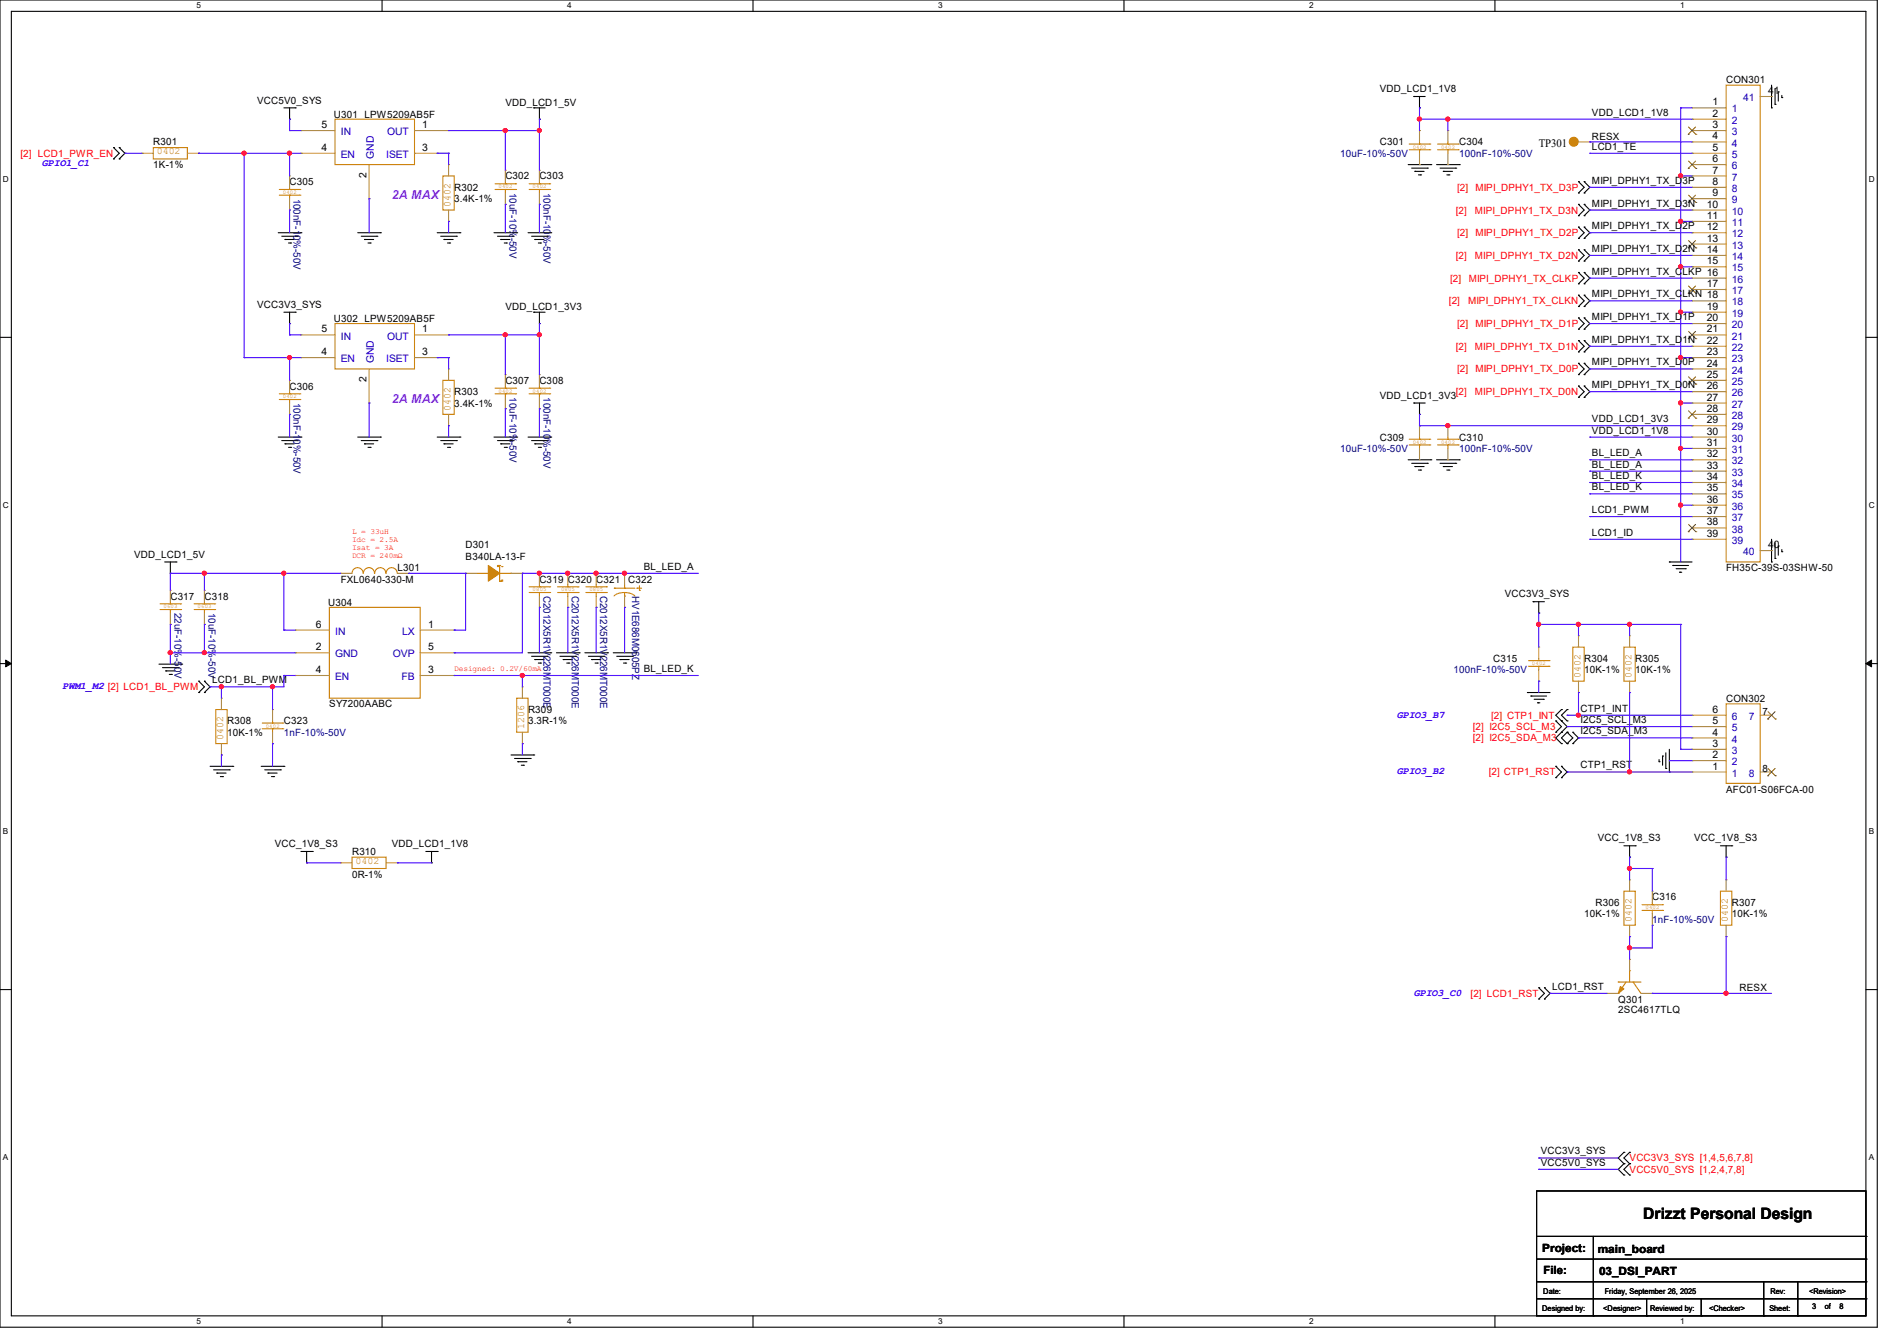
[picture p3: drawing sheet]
<svg xmlns="http://www.w3.org/2000/svg" width="297mm" height="210mm" viewBox="0 0 297 210" stroke-linecap="round" stroke-linejoin="round" font-family="sans-serif">
<path d="M0 0h293.9v207.9h-293.9zM1.8 1.8h290.3v204.3h-290.3z" fill="none" stroke="#000" stroke-width=".17"/>
<g fill="#fff">
<path d="M30.8 .2h.7v1.4h-.7z"/>
<path d="M30.8 206.2h.7v1.4h-.7z"/>
</g>
<path d="M59.8 0v1.8M59.8 206.1v1.8" fill="none" stroke="#000" stroke-width=".17"/>
<g fill="#fff">
<path d="M88.8 .2h.7v1.4h-.7z"/>
<path d="M88.8 206.2h.7v1.4h-.7z"/>
</g>
<path d="M117.9 0v1.8M117.9 206.1v1.8" fill="none" stroke="#000" stroke-width=".17"/>
<g fill="#fff">
<path d="M146.9 .2h.7v1.4h-.7z"/>
<path d="M146.9 206.2h.7v1.4h-.7z"/>
</g>
<path d="M176 0v1.8M176 206.1v1.8" fill="none" stroke="#000" stroke-width=".17"/>
<g fill="#fff">
<path d="M205 .2h.7v1.4h-.7z"/>
<path d="M205 206.2h.7v1.4h-.7z"/>
</g>
<path d="M234.1 0v1.8M234.1 206.1v1.8" fill="none" stroke="#000" stroke-width=".17"/>
<g fill="#fff">
<path d="M263.1 .2h.6v1.4h-.6z"/>
<path d="M263.1 206.2h.6v1.4h-.6z"/>
<path d="M.5 27.3h.9v1.4h-.9z"/>
<path d="M292.6 27.3h.9v1.4h-.9z"/>
<path d="M.5 78.4h.9v1.4h-.9z"/>
<path d="M292.6 78.4h.9v1.4h-.9z"/>
</g>
<path d="M0 52.8h1.8M292.1 52.8h1.8" fill="none" stroke="#000" stroke-width=".17"/>
<g fill="#fff">
<path d="M.5 129.5h.8v1.4h-.8z"/>
<path d="M292.6 129.5h.8v1.4h-.8z"/>
</g>
<path d="M0 103.9h1.8M292.1 103.9h1.8" fill="none" stroke="#000" stroke-width=".17"/>
<path d="M.9 103.4l.9 .5-.9 .5zM292.1 103.9l.9-.5v1z" fill="#000" stroke="#000" stroke-width=".16"/>
<g fill="#fff">
<path d="M.5 180.5h.8v1.4h-.8z"/>
<path d="M292.6 180.5h.8v1.4h-.8z"/>
</g>
<g fill="none" stroke="#000" stroke-width=".17">
<path d="M44.4 16.9h1.8M45.3 18.7h.1M45.3 16.9v1.8M46.2 16.9h.1M83.6 16.9h.1M83.6 16.9h1.7M84.5 18.7h.1M84.5 16.9v1.8M221.4 15.1h.1M221.4 15.1h1.7M222.2 16.9h.1M222.2 15.1v1.8"/>
<path d="M277.4 16.9h.1M277.4 13.3v3.6M277.9 16.3h.1M277.9 13.9v2.4M278.4 14.4h.1M278.4 14.4v1.4M279 15.3h.1M279 14.9v.4M17.8 23.1h.1M17.8 24.9h.1M17.8 23.1l.9 .9-.9 .9M18.7 24.9h.1"/>
<path d="M18.7 23.1h.1M18.7 23.1l.9 .9-.9 .9M43.6 36.4h3.5M44.1 37h2.5M44.6 37.5h.1M44.6 37.5h1.5M45.2 38.1h.3M45.5 38.1h.1M46.6 37h.1M47.1 36.4h.1M56 36.4h3.6M56.6 37h2.4"/>
<path d="M57.1 37.5h.1M57.1 37.5h1.4M57.6 38.1h.4M58 38.1h.1M59 37h.1M59.6 36.4h.1M68.5 36.4h3.5M69 37h2.5M69.5 37.5h.1M69.5 37.5h1.5M70.1 38.1h.3M70.4 38.1h.1"/>
<path d="M71.5 37h.1M72 36.4h.1M77.3 36.4h3.6M77.9 37h2.4M78.4 37.5h.1M78.4 37.5h1.4M79 38.1h.3M79.3 38.1h.1M80.3 37h.1M80.9 36.4h.1M82.7 36.4h3.5M83.2 37h2.5"/>
<path d="M83.7 37.5h.1M83.7 37.5h1.5M84.3 38.1h.3M84.6 38.1h.1M85.7 37h.1M86.2 36.4h.1M220.5 25.8h3.5M221 26.3h2.5M221.5 26.8h.1M221.5 26.8h1.5M222.1 27.4h.3M222.4 27.4h.1"/>
<path d="M223.5 26.3h.1M224 25.8h.1M224.9 25.8h3.6M225.5 26.3h2.4M226 26.8h.1M226 26.8h1.4M226.5 27.4h.4M226.9 27.4h.1M227.9 26.3h.1M228.5 25.8h.1M247.1 35.6h.1M247.1 37.3h.1"/>
<path d="M247.1 39.1h.1M247.1 28.4h.1M247.1 30.2h.1M247.1 32h.1M247.1 33.8h.1M247.1 35.6l.9 .8-.9 .9M247.1 39.1l.9 .9-.9 .9M247.1 28.4l.9 .9-.9 .9M247.1 32l.9 .9-.9 .9M248 37.3h.1M248 35.6h.1M248 39.1h.1"/>
<path d="M248 30.2h.1M248 28.4h.1M248 33.8h.1M248 32h.1M248 35.6l.9 .8-.9 .9M248 39.1l.9 .9-.9 .9M248 28.4l.9 .9-.9 .9M248 32l.9 .9-.9 .9M44.4 48.9h1.8M45.3 50.7h.1M45.3 48.9v1.8M46.2 48.9h.1"/>
<path d="M83.6 48.9h.1M83.6 48.9h1.7M84.5 50.7h.1M84.5 48.9v1.8M247.1 40.9h.1M247.1 49.8h.1M247.1 51.6h.1M247.1 53.3h.1M247.1 55.1h.1M247.1 42.7h.1M247.1 44.4h.1M247.1 46.2h.1"/>
<path d="M247.1 48h.1M247.1 56.9h.1M247.1 58.7h.1M247.1 49.8l.9 .9-.9 .9M247.1 53.3l.9 .9-.9 .9M247.1 42.7l.9 .9-.9 .8M247.1 46.2l.9 .9-.9 .9M247.1 56.9l.9 .9-.9 .9M248 40.9h.1M248 51.6h.1M248 49.8h.1M248 55.1h.1"/>
<path d="M248 53.3h.1M248 44.4h.1M248 42.7h.1M248 48h.1M248 46.2h.1M248 58.7h.1M248 56.9h.1M248 49.8l.9 .9-.9 .9M248 53.3l.9 .9-.9 .9M248 42.7l.9 .9-.9 .8M248 46.2l.9 .9-.9 .9M248 56.9l.9 .9-.9 .9"/>
<path d="M43.6 68.5h3.5M44.1 69h2.5M44.6 69.5h.1M44.6 69.5h1.5M45.2 70.1h.3M45.5 70.1h.1M46.6 69h.1M47.1 68.5h.1M56 68.5h3.6M56.6 69h2.4M57.1 69.5h.1M57.1 69.5h1.4"/>
<path d="M57.6 70.1h.4M58 70.1h.1M59 69h.1M59.6 68.5h.1M68.5 68.5h3.5M69 69h2.5M69.5 69.5h.1M69.5 69.5h1.5M70.1 70.1h.3M70.4 70.1h.1M71.5 69h.1M72 68.5h.1"/>
<path d="M77.3 68.5h3.6M77.9 69h2.4M78.4 69.5h.1M78.4 69.5h1.4M79 70.1h.3M79.3 70.1h.1M80.3 69h.1M80.9 68.5h.1M82.7 68.5h3.5M83.2 69h2.5M83.7 69.5h.1M83.7 69.5h1.5"/>
<path d="M84.3 70.1h.3M84.6 70.1h.1M85.7 69h.1M86.2 68.5h.1M220.5 72h3.5M221 72.6h2.5M221.4 63.1h.1M221.4 63.1h1.7M221.5 73.1h.1M221.5 73.1h1.5M222.1 73.6h.3M222.2 64.9h.1"/>
<path d="M222.2 63.1v1.8M222.4 73.6h.1M223.5 72.6h.1M224 72h.1M224.9 72h3.6M225.5 72.6h2.4M226 73.1h.1M226 73.1h1.4M226.5 73.6h.4M226.9 73.6h.1M227.9 72.6h.1M228.5 72h.1"/>
<path d="M247.1 60.5h.1M247.1 62.2h.1M247.1 60.5l.9 .8-.9 .9M248 62.2h.1M248 60.5h.1M248 60.5l.9 .8-.9 .9M25.8 88h1.8M26.7 89.8h.1M26.7 88v1.8M27.6 88h.1M240 94.2h.1M240 94.2h1.8"/>
<path d="M240.9 96h.1M240.9 94.2v1.8M261.4 88h.1M261.4 88h3.5M261.9 88.6h.1M261.9 88.6h2.5M262.4 89.1h1.5M263 89.6h.1M263 89.6h.3M263.9 89.1h.1M277.4 88h.1M277.4 84.5v3.5"/>
<path d="M277.9 87.5h.1M277.9 85v2.5M278.4 85.5h.1M278.4 85.5v1.5M279 86.4h.1M279 86.1v.3M24.9 104h3.5M25.4 104.6h2.5M26 105.1h.1M26 105.1h1.4M26.5 105.6h.3M26.8 105.6h.1"/>
<path d="M27.9 104.6h.1M28.4 104h.1M31.1 106.7h.1M31.1 108.5h.1M31.1 106.7l.9 .9-.9 .9M32 108.5h.1M32 106.7h.1M32 106.7l.9 .9-.9 .9M80 118.2h3.6M80.6 118.8h2.4M81.1 119.3h.1M81.1 119.3h1.4"/>
<path d="M81.6 119.8h.4M82 119.8h.1M82.7 102.2h3.5M83 118.8h.1M83.2 102.8h2.5M83.6 118.2h.1M83.7 103.3h.1M83.7 103.3h1.5M84.3 103.8h.3M84.6 103.8h.1M85.7 102.8h.1M86.2 102.2h.1"/>
<path d="M87.1 102.2h3.6M87.7 102.8h2.4M88.2 103.3h.1M88.2 103.3h1.4M88.7 103.8h.4M89.1 103.8h.1M90.1 102.8h.1M90.7 102.2h.1M91.6 102.2h3.5M92.1 102.8h2.5M92.6 103.3h.1M92.6 103.3h1.5"/>
<path d="M93.2 103.8h.3M93.5 103.8h.1M94.6 102.8h.1M95.1 102.2h.1M96 102.2h3.6M96.6 102.8h2.4M97.1 103.3h.1M97.1 103.3h1.4M97.6 103.8h.4M98 103.8h.1M99 102.8h.1M99.6 102.2h.1"/>
<path d="M239.1 108.5h.1M239.1 108.5h3.6M239.7 109h.1M239.7 109h2.4M240.2 109.5h1.4M240.7 110.1h.1M240.7 110.1h.4M241.6 109.5h.1M243.6 112.9h.1M243.6 114.7h.1M243.6 112.9l.9 .9-.9 .9M244.5 111.1h.1"/>
<path d="M244.5 112.9h.1M244.5 114.7h.1M244.5 116.5h.1M244.5 111.1l-.9 .9 1.8 1.8-1.8 1.8 .9 .9M245.4 111.1h.1M245.4 112.9h.1M245.4 116.5h.1M245.4 114.7h.1M245.4 111.1l-.9 .9 .9 .9M245.4 114.7l-.9 .9 .9 .9M245.4 114.7l.9 .9-.9 .9M246.3 114.7h.1"/>
<path d="M246.3 116.5h.1M246.3 114.7l.8 .9-.8 .9M259.8 119.3h.1M259.8 119v.3M260.3 118.4h.1M260.3 118.4v1.4M260.8 117.9v2.5M261.4 117.3v3.6M32.9 120h3.5M33.4 120.6h2.5M34 121.1h.1M34 121.1h1.4"/>
<path d="M34.5 121.6h.3M34.8 121.6h.1M35.9 120.6h.1M36.4 120h.1M40.9 120h3.5M41.4 120.6h2.5M42 121.1h.1M42 121.1h1.4M42.5 121.6h.3M42.8 121.6h.1M43.9 120.6h.1M44.4 120h.1"/>
<path d="M47.1 133.3h1.8M48 135.1h.1M48 133.3v1.8M48.9 133.3h.1M66.7 133.3h1.8M67.6 135.1h.1M67.6 133.3v1.8M68.5 133.3h.1M243.6 120h.1M243.6 121.8h.1M243.6 120l.9 .9-.9 .9M244.5 121.8h.1"/>
<path d="M244.5 120h.1M244.5 120l.9 .9-.9 .9M254.3 132.5h1.7M255.1 134.2h.1M255.1 132.5v1.7M256 132.5h.1M260.8 120.4h.1M261.4 120.9h.1M269.4 132.5h1.7M270.3 134.2h.1M270.3 132.5v1.7M271.1 132.5h.1"/>
<path d="M0 155h1.8M240.9 154.7h.1M240.9 156.5h.1M240.9 154.7l.9 .9-.9 .9M241.8 156.5h.1M241.8 154.7h.1M241.8 154.7l.9 .9-.9 .9M292.1 155h1.8M240.6 186.5h51.5v19.6h-51.5zM240.6 193.6h51.5M240.6 197.2h51.5M249.5 193.6v12.5"/>
<path d="M254.3 180.5h.1M254.3 182.2h.1M254.3 184h.1M254.3 180.5l-.9 .9 .9 .8M254.3 182.2l-.9 .9 .9 .9M255.1 182.2h.1M255.1 180.5h.1M255.1 184h.1M255.1 180.5l-.8 .9 .8 .8M255.1 182.2l-.8 .9 .8 .9M292.1 193.6h.1M292.1 197.2h.1"/>
<path d="M240.6 200.7h51.5M240.6 203.4h51.5M249.5 206.1h.1M257.8 206.1h.1M257.8 203.4v2.7M266.4 206.1h.1M266.4 203.4v2.7M276.1 206.1h.1M276.1 200.7v5.4M281.5 206.1h.1M281.5 200.7v5.4M292.1 200.7h.1"/>
<path d="M292.1 203.4h.1"/>
</g>
<g fill="none" stroke="#cc8006" stroke-width=".17">
<path d="M52.5 18.7h12.4v7.1h-12.4zM270.3 13.3h5.3v74.7h-5.3zM24 23.1h5.3v1.8h-5.3zM43.7 30.6h3.2M43.7 29.7h3.2M45.3 29.7h.1M45.3 30.6h.1M45.3 29.3v.4M45.3 30.6v.5M46.9 30.6h.1M46.9 29.7h.1M69.3 27.6h1.8v5.3h-1.8z"/>
<path d="M77.5 29.7h3.2M77.5 28.8h3.2M79.1 28.8h.1M79.1 29.7h.1M79.1 28.4v.4M79.1 29.7v.5M80.7 29.7h.1M80.7 28.8h.1M82.8 29.7h3.3M82.8 28.8h3.3M84.5 28.8h.1M84.5 29.7h.1"/>
<path d="M84.5 28.4v.4M84.5 29.7v.5M86.1 29.7h.1M86.1 28.8h.1M220.6 23.5h3.3M220.6 22.6h3.3M222.2 22.6h.1M222.2 23.5h.1M222.2 22.2v.4M222.2 23.5v.5M223.9 23.5h.1M223.9 22.6h.1"/>
<path d="M225.1 23.5h3.2M225.1 22.6h3.2M226.7 22.6h.1M226.7 23.5h.1M226.7 22.2v.4M226.7 23.5v.5M228.3 23.5h.1M228.3 22.6h.1M52.5 50.7h12.4v7.1h-12.4zM69.3 59.6h1.8v5.3h-1.8zM43.7 61.7h3.2M43.7 62.6h3.2"/>
<path d="M45.3 61.7h.1M45.3 62.6h.1M45.3 61.3v.4M45.3 62.6v.5M46.9 62.6h.1M46.9 61.7h.1M77.5 61.7h3.2M77.5 60.8h3.2M79.1 60.8h.1M79.1 61.7h.1M79.1 60.5v.3M79.1 61.7v.5"/>
<path d="M80.7 61.7h.1M80.7 60.8h.1M82.8 61.7h3.3M82.8 60.8h3.3M84.5 60.8h.1M84.5 61.7h.1M84.5 60.5v.3M84.5 61.7v.5M86.1 61.7h.1M86.1 60.8h.1M220.6 69.7h3.3M220.6 68.8h3.3"/>
<path d="M222.2 68.8h.1M222.2 69.7h.1M222.2 68.5v.3M222.2 69.7v.5M223.9 69.7h.1M223.9 68.8h.1M225.1 69.7h3.2M225.1 68.8h3.2M226.7 68.8h.1M226.7 69.7h.1M226.7 68.5v.3M226.7 69.7v.5"/>
<path d="M228.3 69.7h.1M228.3 68.8h.1M25.1 95.5h3.2M25.1 94.6h3.2M26.7 94.6h.1M26.7 95.5h.1M26.7 94.2v.4M26.7 95.5v.5M28.3 95.5h.1M28.3 94.6h.1M30.4 95.5h3.2M30.4 94.6h3.2"/>
<path d="M32 94.6h.1M32 95.5h.1M32 94.2v.4M32 95.5v.5M33.6 95.5h.1M33.6 94.6h.1M51.6 95.1h14.2v14.2h-14.2zM55.1 89.8a.87 .87 0 0 1 .9-.9 .87 .87 0 0 1 .9 .9M56.9 89.8a.87 .87 0 0 1 .9-.9 .87 .87 0 0 1 .8 .9M58.7 89.8a.87 .87 0 0 1 .8-.9 .87 .87 0 0 1 .9 .9M60.5 89.8a.87 .87 0 0 1 .8-.9 .87 .87 0 0 1 .9 .9M74.7 89.8h1.8"/>
<path d="M76.5 89.8h.1M77.9 88.7h.1M78.2 91h.1M78.2 88.6h.1M78.2 88.6v2.4M78.2 89.8h1.8M78.2 91h.4M78.2 88.6h-.3v.1M78.6 91h.1M78.6 90.8h.1M78.6 88.7h.1M78.6 90.8v.2"/>
<path d="M80 89.8h.1M82.8 92.8h3.3M82.8 91.9h3.3M84.5 91.9h.1M84.5 92.8h.1M84.5 91.6v.3M84.5 92.8v.5M86.1 92.8h.1M86.1 91.9h.1M87.3 92.8h3.2M87.3 91.9h3.2M88.9 91.9h.1"/>
<path d="M88.9 92.8h.1M88.9 91.6v.3M88.9 92.8v.5M90.5 92.8h.1M90.5 91.9h.1M91.7 92.8h3.3M91.7 91.9h3.3M93.3 91.9h.1M93.3 92.8h.1M93.3 91.6v.3M93.3 92.8v.5M95 92.8h.1"/>
<path d="M95 91.9h.1M96.1 93.3a2.71 2.71 0 0 1 3.3 0M96.2 92.1h.1M96.2 92.1h3.2M97.8 92.1h.1M97.8 93.3h.1M97.8 91.6v.5M97.8 92.8v.5M99.7 92.1h.1M99.7 92.1h.8M100.1 92.5h.1M100.1 91.7v.8"/>
<path d="M33.8 111.1h1.8v5.4h-1.8zM41.1 114.1h3.2M41.1 113.2h3.2M42.7 113.2h.1M42.7 114.1h.1M42.7 112.9v.3M42.7 114.1v.6M44.3 114.1h.1M44.3 113.2h.1M80.9 109.3h1.8v5.4h-1.8zM239.3 104.4h3.2M239.3 103.5h3.2"/>
<path d="M240.9 103.5h.1M240.9 104.4h.1M240.9 103.1v.4M240.9 104.4v.5M242.5 104.4h.1M242.5 103.5h.1M246.3 101.3h1.7v5.4h-1.7zM254.3 101.3h1.7v5.4h-1.7zM270.3 110.2h5.3v12.5h-5.3zM55.1 134.2h5.4v1.8h-5.4zM254.3 139.6h1.7v5.3h-1.7zM269.4 139.6h1.7v5.3h-1.7z"/>
<path d="M253.4 155.6h.1M253.4 153.8h.1M253.4 153.8h3.5M254.6 153.8l-1.2 1.8M255.1 152h.1M255.1 152v1.8M255.7 153.8h.1M255.7 153.8l1.2 1.8M257.1 142.6h3.2M257.1 141.7h3.2M258.7 141.7h.1M258.7 142.6h.1"/>
<path d="M258.7 141.4v.3M258.7 142.6v.5M260.3 142.6h.1M260.3 141.7h.1"/>
</g>
<g fill="none" stroke="#a84" stroke-width=".17">
<path d="M264.9 16.9h.1M264.9 18.7h.1M264.9 16.9h5.4M264.9 18.7h5.4M275.6 15.1h1.8M277.4 15.1h.1M22.2 24h.1M22.2 24h1.8M29.3 24h1.8M31.1 24h.1M45.3 27.6h.1M45.3 32.9h.1"/>
<path d="M45.3 27.6v1.7M45.3 31.1v1.8M47.1 20.4h.1M47.1 24h.1M47.1 20.4h5.4M47.1 24h5.4M57.8 31.1h.1M57.8 25.8v5.3M64.9 20.4h5.3M64.9 24h5.3M70.2 25.8h.1M70.2 34.7h.1"/>
<path d="M70.2 24h.1M70.2 20.4h.1M70.2 25.8v1.8M70.2 32.9v1.8M79.1 26.7h.1M79.1 32h.1M79.1 26.7v1.7M79.1 30.2v1.8M84.5 26.7h.1M84.5 32h.1M84.5 26.7v1.7M84.5 30.2v1.8"/>
<path d="M222.2 20.4h.1M222.2 25.8h.1M222.2 20.4v1.8M222.2 24v1.8M226.7 20.4h.1M226.7 25.8h.1M226.7 20.4v1.8M226.7 24v1.8M247.1 22.2h1.8M248.9 22.2h.1M264.9 20.4h.1M264.9 22.2h.1"/>
<path d="M264.9 24h.1M264.9 25.8h.1M264.9 27.6h.1M264.9 29.3h.1M264.9 31.1h.1M264.9 32.9h.1M264.9 34.7h.1M264.9 36.4h.1M264.9 38.2h.1M264.9 20.4h5.4M264.9 24h5.4M264.9 22.2h5.4"/>
<path d="M264.9 25.8h5.4M264.9 27.6h5.4M264.9 29.3h5.4M264.9 31.1h5.4M264.9 32.9h5.4M264.9 34.7h5.4M264.9 36.4h5.4M264.9 38.2h5.4M45.3 59.6h.1M45.3 59.6v1.7M47.1 52.5h.1M47.1 56h.1"/>
<path d="M47.1 52.5h5.4M47.1 56h5.4M57.8 57.8v5.3M64.9 52.5h5.3M64.9 56h5.3M70.2 57.8h.1M70.2 56h.1M70.2 52.5h.1M70.2 57.8v1.8M79.1 58.7h.1M79.1 58.7v1.8M84.5 58.7h.1"/>
<path d="M84.5 58.7v1.8M264.9 40h.1M264.9 41.8h.1M264.9 43.6h.1M264.9 45.3h.1M264.9 47.1h.1M264.9 48.9h.1M264.9 50.7h.1M264.9 52.5h.1M264.9 54.2h.1M264.9 56h.1M264.9 57.8h.1"/>
<path d="M264.9 59.6h.1M264.9 52.5h5.4M264.9 56h5.4M264.9 40h5.4M264.9 41.8h5.4M264.9 43.6h5.4M264.9 45.3h5.4M264.9 47.1h5.4M264.9 48.9h5.4M264.9 50.7h5.4M264.9 54.2h5.4M264.9 57.8h5.4"/>
<path d="M264.9 59.6h5.4M45.3 64.9h.1M45.3 63.1v1.8M57.8 63.1h.1M70.2 66.7h.1M70.2 64.9v1.8M79.1 64h.1M79.1 62.2v1.8M84.5 64h.1M84.5 62.2v1.8M222.2 66.7h.1M222.2 72h.1"/>
<path d="M222.2 66.7v1.8M222.2 70.2v1.8M226.7 66.7h.1M226.7 72h.1M226.7 66.7v1.8M226.7 70.2v1.8M264.9 61.3h.1M264.9 63.1h.1M264.9 64.9h.1M264.9 66.7h.1M264.9 68.5h.1M264.9 70.2h.1"/>
<path d="M264.9 72h.1M264.9 73.8h.1M264.9 75.6h.1M264.9 77.3h.1M264.9 79.1h.1M264.9 61.3h5.4M264.9 63.1h5.4M264.9 64.9h5.4M264.9 66.7h5.4M264.9 68.5h5.4M264.9 70.2h5.4M264.9 72h5.4"/>
<path d="M264.9 73.8h5.4M264.9 75.6h5.4M264.9 77.3h5.4M264.9 79.1h5.4M26.7 92.5h.1M26.7 97.8h.1M26.7 92.5v1.7M26.7 96v1.8M32 92.5h.1M32 97.8h.1M32 92.5v1.7M32 96v1.8"/>
<path d="M46.2 98.7h.1M46.2 98.7h5.4M53.3 89.8h.1M53.3 89.8h1.8M62.2 89.8h1.8M64 89.8h.1M65.8 98.7h5.3M71.1 98.7h.1M72.9 89.8h.1M72.9 89.8h1.8M80 89.8h1.8M81.8 89.8h.1"/>
<path d="M84.5 89.8h.1M84.5 95.1h.1M84.5 89.8v1.8M84.5 93.3v1.8M88.9 89.8h.1M88.9 95.1h.1M88.9 89.8v1.8M88.9 93.3v1.8M93.3 89.8h.1M93.3 95.1h.1M93.3 89.8v1.8M93.3 93.3v1.8"/>
<path d="M97.8 89.8h.1M97.8 95.1h.1M97.8 89.8v1.8M97.8 93.3v1.8M247.1 99.6h.1M247.1 99.6v1.7M255.1 99.6h.1M255.1 99.6v1.7M264.9 80.9h.1M264.9 82.7h.1M264.9 84.5h.1M264.9 80.9h5.4"/>
<path d="M264.9 82.7h5.4M264.9 84.5h5.4M275.6 86.2h1.8M277.4 86.2h.1M34.7 109.3h.1M34.7 118.2h.1M34.7 109.3v1.8M34.7 116.5v1.7M42.7 111.1h.1M42.7 116.5h.1M42.7 111.1v1.8M42.7 114.7v1.8"/>
<path d="M46.2 102.2h.1M46.2 105.8h.1M46.2 102.2h5.4M46.2 105.8h5.4M65.8 102.2h5.3M65.8 105.8h5.3M71.1 105.8h.1M71.1 102.2h.1M81.8 107.6h.1M81.8 116.5h.1M81.8 107.6v1.7M81.8 114.7v1.8"/>
<path d="M240.9 101.3h.1M240.9 106.7h.1M240.9 101.3v1.8M240.9 104.9v1.8M247.1 108.5h.1M247.1 106.7v1.8M255.1 108.5h.1M255.1 106.7v1.8M264.9 119.1h.1M264.9 117.3h.1M264.9 115.6h.1M264.9 113.8h.1"/>
<path d="M264.9 112h.1M264.9 119.1h5.4M264.9 117.3h5.4M264.9 115.6h5.4M264.9 112h5.4M264.9 113.8h5.4M275.6 112h1.8M277.4 112h.1M53.3 135.1h.1M53.3 135.1h1.8M60.5 135.1h1.7M62.2 135.1h.1"/>
<path d="M255.1 137.8h.1M255.1 137.8v1.8M258.7 139.6h.1M258.7 139.6v1.8M264.9 120.9h.1M264.9 120.9h5.4M270.3 137.8h.1M270.3 137.8v1.8M275.6 120.9h1.8M277.4 120.9h.1M251.6 155.6h.1M251.6 155.6h1.8"/>
<path d="M255.1 146.7h.1M255.1 150.2h.1M255.1 144.9v1.8M255.1 150.2v1.8M256.9 155.6h1.8M258.7 144.9h.1M258.7 155.6h.1M258.7 143.1v1.8M270.3 146.7h.1M270.3 144.9v1.8"/>
</g>
<g fill="#cc8006" stroke="#cc8006" stroke-width=".17">
<path d="M253.7 154.5l.6 .4-.9 .7z"/>
<path d="M76.5 88.6l1.7 1.2-1.7 1.2z" fill-rule="evenodd"/>
<circle cx="246.4" cy="22.2" r=".7"/>
</g>
<g fill="none" stroke="#804000" stroke-width=".16">
<path d="M264.4 19.9l1.1 1.1M265.5 19.9l-1.2 1.1M264.3 21h.1M264.3 26.4h.1M264.3 31.7h.1M264.3 38.8h.1M264.4 25.2l1.1 1.2M264.4 30.6l1.1 1.1M264.4 37.7l1.1 1.1M265.5 25.2l-1.2 1.2M265.5 30.6l-1.2 1.1M265.5 37.7l-1.2 1.1"/>
<path d="M265.5 21h.1M265.5 26.4h.1M265.5 31.7h.1M265.5 38.8h.1M264.3 45.9h.1M264.3 53h.1M264.4 44.8l1.1 1.1M264.4 51.9l1.1 1.1M264.4 59l1.1 1.2M265.5 44.8l-1.2 1.1M265.5 51.9l-1.2 1.1M265.5 59l-1.2 1.2"/>
<path d="M265.5 45.9h.1M265.5 53h.1M264.3 60.2h.1M264.3 65.5h.1M264.4 64.3l1.1 1.2M265.5 64.3l-1.2 1.2M265.5 60.2h.1M265.5 65.5h.1M264.3 83.3h.1M264.4 82.1l1.1 1.2M265.5 82.1l-1.2 1.2M265.5 83.3h.1"/>
<path d="M276.8 112.6h.1M276.8 111.5l1.2 1.1M277.9 111.5l-1.1 1.1M278 112.6h.1M276.8 121.5h.1M276.8 120.4l1.2 1.1M277.9 120.4l-1.1 1.1M278 121.5h.1"/>
</g>
<g fill="none" stroke="#4200ff" stroke-width=".17">
<path d="M45.3 18.7h.1M45.3 18.7v1.7M84.5 18.7h.1M84.5 18.7v8M222.2 16.9h.1M222.2 18.7h.1M222.2 16.9v3.5M222.2 18.7h42.7M226.7 18.7h.1M226.7 18.7v1.7M263.1 16.9h.1M263.1 16.9h1.8"/>
<path d="M263.1 16.9v71.1M19.6 24h.1M19.6 24h2.6M31.1 24h.1M31.1 24h16M38.2 24h.1M38.2 24v32M45.3 20.4h.1M45.3 24h.1M45.3 32.9h.1M45.3 24v3.6M45.3 32.9v3.5"/>
<path d="M45.3 20.4h1.8M57.8 31.1h.1M57.8 31.1v5.3M68.5 24h.1M68.5 24h1.7M70.2 20.4h.1M70.2 24h.1M70.2 34.7h.1M70.2 20.4h14.3M70.2 24v1.8M70.2 34.7v1.7M79.1 20.4h.1"/>
<path d="M79.1 32h.1M79.1 20.4v6.3M79.1 32v4.4M84.5 20.4h.1M84.5 32h.1M84.5 32v4.4M248.9 22.2h.1M248.9 24h.1M248.9 29.3h.1M248.9 32.9h.1M248.9 36.4h.1M248.9 24h16"/>
<path d="M248.9 22.2h16M248.9 29.3h16M248.9 32.9h16M248.9 36.4h16M263.1 27.6h.1M263.1 34.7h.1M263.1 27.6h1.8M263.1 34.7h1.8M38.2 56h.1M38.2 56h8.9M45.3 50.7h.1M45.3 52.5h.1"/>
<path d="M45.3 56h.1M45.3 50.7v1.8M45.3 56v3.6M45.3 52.5h1.8M68.5 56h.1M68.5 56h1.7M70.2 52.5h.1M70.2 56h.1M70.2 56v1.8M70.2 52.5h14.3M79.1 52.5h.1M79.1 52.5v6.2"/>
<path d="M84.5 52.5h.1M84.5 50.7h.1M84.5 50.7v8M248.9 40h.1M248.9 43.6h.1M248.9 47.1h.1M248.9 50.7h.1M248.9 54.2h.1M248.9 57.8h.1M248.9 40h16M248.9 43.6h16M248.9 47.1h16"/>
<path d="M248.9 50.7h16M248.9 54.2h16M248.9 57.8h16M263.1 41.8h.1M263.1 48.9h.1M263.1 56h.1M263.1 56h1.8M263.1 41.8h1.8M263.1 48.9h1.8M45.3 64.9h.1M45.3 64.9v3.6M57.8 63.1h.1"/>
<path d="M57.8 63.1v5.4M70.2 66.7h.1M70.2 66.7v1.8M79.1 64h.1M79.1 64v4.5M84.5 64h.1M84.5 64v4.5M222.2 64.9h.1M222.2 66.7h.1M222.2 64.9v1.8M222.2 66.7h42.7M226.7 66.7h.1"/>
<path d="M248.9 61.3h.1M248.9 68.5h.1M248.9 72h.1M248.9 73.8h.1M248.9 75.6h.1M248.9 77.3h.1M248.9 61.3h16M248.9 68.5h16M248.9 72h16M248.9 73.8h16M248.9 75.6h16M248.9 77.3h16"/>
<path d="M263.1 63.1h.1M263.1 70.2h.1M263.1 79.1h.1M263.1 63.1h1.8M263.1 70.2h1.8M263.1 79.1h1.8M26.7 89.8h.1M26.7 97.8h.1M26.7 89.8h26.6M26.7 89.8v2.7M26.7 97.8v6.2M32 89.8h.1"/>
<path d="M32 97.8h.1M32 89.8v2.7M32 97.8v4.4M44.4 89.8h.1M44.4 98.7h.1M44.4 89.8v8.9M44.4 98.7h1.8M64 89.8h.1M64 89.8h8.9M71.1 98.7h.1M72.9 89.8h.1M72.9 89.8v8.9h-1.8"/>
<path d="M81.8 89.8h.1M81.8 89.8h27.5M81.8 89.8v12.4h-10.7M84.5 89.8h.1M84.5 95.1h.1M84.5 95.1v7.1M88.9 89.8h.1M88.9 95.1h.1M88.9 95.1v7.1M93.3 89.8h.1M93.3 95.1h.1M93.3 95.1v7.1"/>
<path d="M97.8 89.8h.1M97.8 95.1h.1M97.8 95.1v7.1M240.9 96h.1M240.9 97.8h.1M240.9 96v5.3M240.9 97.8h22.2M247.1 97.8h.1M247.1 97.8v1.8M248.9 80.9h.1M248.9 84.5h.1M248.9 80.9h16"/>
<path d="M248.9 84.5h16M255.1 97.8h.1M255.1 97.8v1.8M263.1 97.8h.1M263.1 97.8v19.5M26.7 102.2h.1M26.7 102.2h19.5M32 102.2h.1M32.9 107.6h.1M34.7 107.6h.1M34.7 118.2h.1M34.7 107.6v1.7"/>
<path d="M34.7 118.2v1.8M42.7 107.6h.1M42.7 116.5h.1M42.7 107.6v3.5M42.7 116.5v3.5M44.4 105.8h.1M44.4 105.8v1.8h-11.5M44.4 105.8h1.8M71.1 102.2h.1M71.1 105.8h.1M71.1 105.8h38.2M81.8 105.8h.1"/>
<path d="M81.8 116.5h.1M81.8 105.8v1.8M81.8 116.5v1.7M240.9 106.7h.1M240.9 106.7v1.8M245.4 112h.1M245.4 113.8h.1M245.4 112h19.5M245.4 113.8h19.5M247.1 115.6h.1M247.1 108.5h.1M247.1 112h.1"/>
<path d="M247.1 115.6h17.8M247.1 108.5v3.5M255.1 108.5h.1M255.1 108.5v12.4M261.4 119.1h.1M261.4 119.1h3.5M263.1 117.3h.1M263.1 117.3h1.8M48 135.1h.1M48 135.1h5.3M62.2 135.1h.1M62.2 135.1h5.4"/>
<path d="M245.4 120.9h.1M245.4 120.9h19.5M255.1 134.2h.1M255.1 136h.1M255.1 120.9h.1M255.1 134.2v3.6M255.1 136h3.6M258.7 136h.1M258.7 136v3.6M270.3 134.2h.1M270.3 134.2v3.6M242.7 155.6h.1"/>
<path d="M242.7 155.6h8.9M255.1 146.7h.1M255.1 148.5h.1M255.1 146.7v3.5M258.7 144.9h.1M258.7 155.6h.1M258.7 144.9v3.6h-3.6M258.7 155.6h18.7M270.3 146.7h.1M270.3 155.6h.1M270.3 146.7v8.9M240.9 181.4h.1"/>
<path d="M240.9 183.1h.1M240.9 181.4h12.5M240.9 183.1h12.5"/>
</g>
<g fill="#f00" stroke="#f00" stroke-width=".17">
<circle cx="79.1" cy="20.4" r=".31"/>
<circle cx="38.2" cy="24" r=".31"/>
<circle cx="45.3" cy="24" r=".31"/>
<circle cx="79.1" cy="52.4" r=".31"/>
<circle cx="84.4" cy="52.4" r=".31"/>
<circle cx="45.3" cy="56" r=".31"/>
<circle cx="222.2" cy="18.6" r=".31"/>
<circle cx="226.7" cy="18.6" r=".31"/>
<circle cx="263.1" cy="34.6" r=".31"/>
<circle cx="263.1" cy="27.5" r=".31"/>
<circle cx="263.1" cy="41.8" r=".31"/>
<circle cx="263.1" cy="56" r=".31"/>
<circle cx="263.1" cy="48.9" r=".31"/>
<circle cx="263.1" cy="70.2" r=".31"/>
<circle cx="263.1" cy="63.1" r=".31"/>
<circle cx="226.7" cy="66.7" r=".31"/>
<circle cx="263.1" cy="79.1" r=".31"/>
<circle cx="44.4" cy="89.8" r=".31"/>
<circle cx="32" cy="89.8" r=".31"/>
<circle cx="88.9" cy="89.8" r=".31"/>
<circle cx="84.4" cy="89.8" r=".31"/>
<circle cx="97.8" cy="89.8" r=".31"/>
<circle cx="93.3" cy="89.8" r=".31"/>
<circle cx="26.7" cy="102.2" r=".31"/>
<circle cx="32" cy="102.2" r=".31"/>
<circle cx="42.7" cy="107.5" r=".31"/>
<circle cx="34.7" cy="107.5" r=".31"/>
<circle cx="81.8" cy="105.8" r=".31"/>
<circle cx="255.1" cy="136" r=".31"/>
<circle cx="255.1" cy="148.4" r=".31"/>
<circle cx="270.2" cy="155.6" r=".31"/>
<circle cx="247.1" cy="112" r=".31"/>
<circle cx="255.1" cy="120.9" r=".31"/>
<circle cx="240.9" cy="97.8" r=".31"/>
<circle cx="247.1" cy="97.8" r=".31"/>
<circle cx="255.1" cy="97.8" r=".31"/>
<circle cx="84.4" cy="20.4" r=".31"/>
</g>
<text font-size="2.5" x="257.3" y="190.9">Drizzt Personal Design</text>
<g font-size="1.9" fill="#f0f">
<text x="61.3" y="31.1">2A MAX</text>
<text x="61.3" y="63.1">2A MAX</text>
</g>
<g font-size="1.8">
<text x="240.9" y="22.9">TP301</text>
<text x="241.5" y="196">Project:</text>
<text x="250.2" y="196.2">main_board</text>
<text x="241.6" y="199.6">File:</text>
<text x="250.4" y="199.7">03_DSI_PART</text>
</g>
<g font-size="1.6">
<text x="40.3" y="16.2">VCC5V0_SYS</text>
<text x="79.1" y="16.6">VDD_LCD1_5V</text>
<text x="216" y="14.4">VDD_LCD1_1V8</text>
<text x="268.1" y="16.5">1</text>
<text x="270.3" y="13">CON301</text>
<text x="276.8" y="14.7">41</text>
<text x="24" y="22.8">R301</text>
<text x="50.3" y="20.1">5</text>
<text x="50.3" y="23.6">4</text>
<text x="52.3" y="18.5">U301 LPW5209AB5F</text>
<text x="66.1" y="23.6">3</text>
<text x="66.1" y="20.1">1</text>
<text x="216" y="22.8">C301</text>
<text x="228.5" y="22.8">C304</text>
<text x="249.3" y="18.1">VDD_LCD1_1V8</text>
<text x="249.3" y="21.9">RESX</text>
<text x="249.3" y="23.5">LCD1_TE</text>
<text x="268.1" y="18.3">2</text>
<text x="268.1" y="20.1">3</text>
<text x="268.1" y="21.8">4</text>
<text x="268.1" y="23.6">5</text>
<text x="24" y="26.3">1K-1%</text>
<text x="45.3" y="29">C305</text>
<text x="57.4" y="27.9" transform="rotate(-90 57.4 27.9)">2</text>
<text x="71.1" y="29.9">R302</text>
<text x="79.1" y="28.1">C302</text>
<text x="84.5" y="28.1">C303</text>
<text x="249.3" y="28.8">MIPI_DPHY1_TX_D3P</text>
<text x="268.1" y="25.4">6</text>
<text x="268.1" y="27.2">7</text>
<text x="268.1" y="29">8</text>
<text x="71.1" y="31.7">3.4K-1%</text>
<text x="249.3" y="32.3">MIPI_DPHY1_TX_D3N</text>
<text x="249.3" y="35.9">MIPI_DPHY1_TX_D2P</text>
<text x="267.2" y="32.5">10</text>
<text x="267.2" y="34.3">11</text>
<text x="268.1" y="30.7">9</text>
<text x="249.3" y="39.5">MIPI_DPHY1_TX_D2N</text>
<text x="267.2" y="36.1">12</text>
<text x="267.2" y="37.8">13</text>
<text x="267.2" y="39.6">14</text>
<text x="267.2" y="41.4">15</text>
<text x="249.3" y="43">MIPI_DPHY1_TX_CLKP 16</text>
<text x="249.3" y="46.6">MIPI_DPHY1_TX_CLKN 18</text>
<text x="267.2" y="45">17</text>
<text x="40.3" y="48.2">VCC3V3_SYS</text>
<text x="50.3" y="52.1">5</text>
<text x="52.3" y="50.5">U302 LPW5209AB5F</text>
<text x="66.1" y="52.1">1</text>
<text x="79.1" y="48.6">VDD_LCD1_3V3</text>
<text x="249.3" y="50.1">MIPI_DPHY1_TX_D1P</text>
<text x="249.3" y="53.7">MIPI_DPHY1_TX_D1N</text>
<text x="267.2" y="48.5">19</text>
<text x="267.2" y="50.3">20</text>
<text x="267.2" y="52.1">21</text>
<text x="267.2" y="53.8">22</text>
<text x="50.3" y="55.6">4</text>
<text x="57.4" y="59.9" transform="rotate(-90 57.4 59.9)">2</text>
<text x="66.1" y="55.6">3</text>
<text x="249.3" y="57.2">MIPI_DPHY1_TX_D0P</text>
<text x="267.2" y="55.6">23</text>
<text x="267.2" y="57.4">24</text>
<text x="267.2" y="59.2">25</text>
<text x="45.3" y="61">C306</text>
<text x="71.1" y="61.9">R303</text>
<text x="71.1" y="63.7">3.4K-1%</text>
<text x="79.1" y="60.1">C307</text>
<text x="84.5" y="60.1">C308</text>
<text x="216" y="62.4">VDD_LCD1_3V3</text>
<text x="249.3" y="60.8">MIPI_DPHY1_TX_D0N</text>
<text x="267.2" y="61">26</text>
<text x="267.2" y="62.7">27</text>
<text x="267.2" y="64.5">28</text>
<text x="216" y="69">C309</text>
<text x="228.5" y="69">C310</text>
<text x="249.3" y="66.1">VDD_LCD1_3V3</text>
<text x="249.3" y="67.9">VDD_LCD1_1V8</text>
<text x="249.3" y="71.5">BL_LED_A</text>
<text x="267.2" y="66.3">29</text>
<text x="267.2" y="68.1">30</text>
<text x="267.2" y="69.9">31</text>
<text x="267.2" y="71.6">32</text>
<text x="249.3" y="73.2">BL_LED_A</text>
<text x="249.3" y="75">BL_LED_K</text>
<text x="249.3" y="76.8">BL_LED_K</text>
<text x="267.2" y="73.4">33</text>
<text x="267.2" y="75.2">34</text>
<text x="267.2" y="77">35</text>
<text x="249.3" y="80.3">LCD1_PWM</text>
<text x="249.3" y="83.9">LCD1_ID</text>
<text x="267.2" y="78.7">36</text>
<text x="267.2" y="80.5">37</text>
<text x="267.2" y="82.3">38</text>
<text x="21" y="87.3">VDD_LCD1_5V</text>
<text x="62.2" y="89.4">L301</text>
<text x="72.9" y="85.9">D301</text>
<text x="72.9" y="87.7">B340LA-13-F</text>
<text x="100.8" y="89.2">BL_LED_A</text>
<text x="267.2" y="84.1">39</text>
<text x="270.3" y="89.4">FH35C-39S-03SHW-50</text>
<text x="276.8" y="85.9">40</text>
<text x="26.7" y="93.9">C317</text>
<text x="32" y="93.9">C318</text>
<text x="51.4" y="95">U304</text>
<text x="53.3" y="91.2">FXL0640-330-M</text>
<text x="84.5" y="91.2">C319 C320 C321</text>
<text x="98.3" y="91.2">C322</text>
<text x="235.6" y="93.6">VCC3V3_SYS</text>
<text x="49.4" y="101.9">2</text>
<text x="49.4" y="98.3">6</text>
<text x="67" y="98.3">1</text>
<text x="67" y="101.9">5</text>
<text x="33.2" y="107">LCD1_BL_PWM</text>
<text x="49.4" y="105.4">4</text>
<text x="67" y="105.4">3</text>
<text x="100.8" y="105.2">BL_LED_K</text>
<text x="233.8" y="103.7">C315</text>
<text x="248" y="103.7">R304</text>
<text x="248" y="105.4">10K-1%</text>
<text x="256" y="103.7">R305</text>
<text x="256" y="105.4">10K-1%</text>
<text x="35.6" y="113.5">R308</text>
<text x="44.4" y="113.5">C323</text>
<text x="51.6" y="110.8">SY7200AABC</text>
<text x="82.7" y="111.7">R309</text>
<text x="82.7" y="113.5">3.3R-1%</text>
<text x="247.5" y="111.5">CTP1_INT</text>
<text x="247.5" y="113.2">I2C5_SCL_M3</text>
<text x="268.1" y="113.4">5</text>
<text x="268.1" y="111.6">6</text>
<text x="270.3" y="109.9">CON302</text>
<text x="275.9" y="112">7</text>
<text x="35.6" y="115.2">10K-1%</text>
<text x="247.5" y="115">I2C5_SDA_M3</text>
<text x="268.1" y="118.7">2</text>
<text x="268.1" y="117">3</text>
<text x="268.1" y="115.2">4</text>
<text x="247.5" y="120.4">CTP1_RST</text>
<text x="268.1" y="120.5">1</text>
<text x="270.3" y="124.1">AFC01-S06FCA-00</text>
<text x="275.9" y="120.9">8</text>
<text x="250.1" y="131.8">VCC_1V8_S3</text>
<text x="265.3" y="131.8">VCC_1V8_S3</text>
<text x="43" y="132.7">VCC_1V8_S3</text>
<text x="55.1" y="133.9">R310</text>
<text x="55.1" y="137.5">0R-1%</text>
<text x="61.3" y="132.7">VDD_LCD1_1V8</text>
<text x="248" y="143.7">10K-1%</text>
<text x="249.8" y="141.9">R306</text>
<text x="258.7" y="141">C316</text>
<text x="271.1" y="141.9">R307</text>
<text x="271.1" y="143.7">10K-1%</text>
<text x="243" y="155">LCD1_RST</text>
<text x="272.4" y="155.2">RESX</text>
<text x="253.4" y="157">Q301</text>
<text x="253.4" y="158.6">2SC4617TLQ</text>
<text x="241.3" y="180.8">VCC3V3_SYS</text>
<text x="241.3" y="182.6">VCC5V0_SYS</text>
</g>
<g font-size="1.6" fill="#00c">
<text x="271.1" y="17.6">1</text>
<text x="272.9" y="15.8">41</text>
<text x="53.3" y="21.2">IN</text>
<text x="60.6" y="21.2">OUT</text>
<text x="271.1" y="19.4">2</text>
<text x="271.1" y="21.2">3</text>
<text x="271.1" y="22.9">4</text>
<text x="53.3" y="24.7">EN</text>
<text x="58.5" y="24.9" transform="rotate(-90 58.5 24.9)">GND</text>
<text x="60.5" y="24.7">ISET</text>
<text x="271.1" y="24.7">5</text>
<text x="271.1" y="26.5">6</text>
<text x="271.1" y="28.3">7</text>
<text x="271.1" y="30.1">8</text>
<text x="271.1" y="31.8">9</text>
<text x="271.1" y="33.6">10</text>
<text x="271.1" y="35.4">11</text>
<text x="271.1" y="37.2">12</text>
<text x="271.1" y="38.9">13</text>
<text x="271.1" y="40.7">14</text>
<text x="271.1" y="42.5">15</text>
<text x="271.1" y="44.3">16</text>
<text x="271.1" y="46.1">17</text>
<text x="271.1" y="47.8">18</text>
<text x="53.3" y="53.2">IN</text>
<text x="60.6" y="53.2">OUT</text>
<text x="271.1" y="49.6">19</text>
<text x="271.1" y="51.4">20</text>
<text x="271.1" y="53.2">21</text>
<text x="53.3" y="56.7">EN</text>
<text x="58.5" y="56.9" transform="rotate(-90 58.5 56.9)">GND</text>
<text x="60.5" y="56.7">ISET</text>
<text x="271.1" y="54.9">22</text>
<text x="271.1" y="56.7">23</text>
<text x="271.1" y="58.5">24</text>
<text x="271.1" y="60.3">25</text>
<text x="271.1" y="62.1">26</text>
<text x="271.1" y="63.8">27</text>
<text x="271.1" y="65.6">28</text>
<text x="271.1" y="67.4">29</text>
<text x="271.1" y="69.2">30</text>
<text x="271.1" y="71">31</text>
<text x="271.1" y="72.7">32</text>
<text x="271.1" y="74.5">33</text>
<text x="271.1" y="76.3">34</text>
<text x="271.1" y="78.1">35</text>
<text x="271.1" y="79.8">36</text>
<text x="271.1" y="81.6">37</text>
<text x="271.1" y="83.4">38</text>
<text x="271.1" y="85.2">39</text>
<text x="272.9" y="87">40</text>
<text x="52.5" y="99.4">IN</text>
<text x="62.9" y="99.4">LX</text>
<text x="52.5" y="103">GND</text>
<text x="52.5" y="106.5">EN</text>
<text x="61.5" y="103">OVP</text>
<text x="62.9" y="106.5">FB</text>
<text x="271.1" y="112.7">6</text>
<text x="273.8" y="112.7">7</text>
<text x="271.1" y="119.8">2</text>
<text x="271.1" y="118.1">3</text>
<text x="271.1" y="116.3">4</text>
<text x="271.1" y="114.5">5</text>
<text x="271.1" y="121.6">1</text>
<text x="273.8" y="121.6">8</text>
</g>
<g font-size="1.6" fill="#f00">
<text x="3.2" y="24.6">[2] LCD1_PWR_EN</text>
<text x="228.1" y="29.9">[2]</text>
<text x="231" y="29.9">MIPI_DPHY1_TX_D3P</text>
<text x="227.9" y="33.4">[2]</text>
<text x="230.9" y="33.4">MIPI_DPHY1_TX_D3N</text>
<text x="227.9" y="40.6">[2]</text>
<text x="228.1" y="37">[2]</text>
<text x="230.9" y="40.6">MIPI_DPHY1_TX_D2N</text>
<text x="231" y="37">MIPI_DPHY1_TX_D2P</text>
<text x="226.9" y="47.7">[2]</text>
<text x="227" y="44.1">[2]</text>
<text x="229.9" y="47.7">MIPI_DPHY1_TX_CLKN</text>
<text x="230" y="44.1">MIPI_DPHY1_TX_CLKP</text>
<text x="228.1" y="51.2">[2]</text>
<text x="231" y="51.2">MIPI_DPHY1_TX_D1P</text>
<text x="227.9" y="54.8">[2]</text>
<text x="228.1" y="58.3">[2]</text>
<text x="230.9" y="54.8">MIPI_DPHY1_TX_D1N</text>
<text x="231" y="58.3">MIPI_DPHY1_TX_D0P</text>
<text x="227.9" y="61.9">[2]</text>
<text x="230.9" y="61.9">MIPI_DPHY1_TX_D0N</text>
<text x="233.5" y="112.6">[2] CTP1_INT</text>
<text x="230.6" y="116.1">[2] I2C5_SDA_M3</text>
<text x="230.6" y="114.3">[2] I2C5_SCL_M3</text>
<text x="233.1" y="121.5">[2] CTP1_RST</text>
<text x="230.2" y="156.1">[2] LCD1_RST</text>
<text x="255.1" y="181.9">VCC3V3_SYS [1,4,5,6,7,8]</text>
<text x="255.1" y="183.7">VCC5V0_SYS [1,2,4,7,8]</text>
</g>
<g font-size="1.6" fill="#00f">
<text x="6.6" y="26">GPIO1_C1</text>
<text x="9.8" y="107.9">PWM1_M2 [2] LCD1_BL_PWM</text>
<text x="218.7" y="112.4">GPIO3_B7</text>
<text x="218.7" y="121.3">GPIO3_B2</text>
<text x="221.4" y="156">GPIO3_C0</text>
</g>
<g font-size="1.6" fill="#cc8006">
<text x="24.6" y="24.2">0402</text>
<text x="70.5" y="32.3" transform="rotate(-90 70.5 32.3)">0402</text>
<text x="70.5" y="64.3" transform="rotate(-90 70.5 64.3)">0402</text>
<text x="247.4" y="106.1" transform="rotate(-90 247.4 106.1)">0402</text>
<text x="255.4" y="106.1" transform="rotate(-90 255.4 106.1)">0402</text>
<text x="35" y="115.9" transform="rotate(-90 35 115.9)">0402</text>
<text x="82.1" y="114.1" transform="rotate(-90 82.1 114.1)">1206</text>
<text x="55.7" y="135.3">0402</text>
<text x="255.4" y="144.4" transform="rotate(-90 255.4 144.4)">0402</text>
<text x="270.5" y="144.4" transform="rotate(-90 270.5 144.4)">0402</text>
</g>
<g font-size="1.6" fill="#000080">
<text x="209.8" y="24.6">10uF-10%-50V</text>
<text x="228.5" y="24.6">100nF-10%-50V</text>
<text x="46" y="31.1" transform="rotate(90 46 31.1)">100nF-10%-50V</text>
<text x="79.8" y="30.2" transform="rotate(90 79.8 30.2)">10uF-10%-50V</text>
<text x="85.1" y="30.2" transform="rotate(90 85.1 30.2)">100nF-10%-50V</text>
<text x="46" y="63.1" transform="rotate(90 46 63.1)">100nF-10%-50V</text>
<text x="79.8" y="62.2" transform="rotate(90 79.8 62.2)">10uF-10%-50V</text>
<text x="85.1" y="62.2" transform="rotate(90 85.1 62.2)">100nF-10%-50V</text>
<text x="209.8" y="70.8">10uF-10%-50V</text>
<text x="228.5" y="70.8">100nF-10%-50V</text>
<text x="85.1" y="93.3" transform="rotate(90 85.1 93.3)">C2012X5R1V226MT000E</text>
<text x="89.5" y="93.3" transform="rotate(90 89.5 93.3)">C2012X5R1V226MT000E</text>
<text x="94" y="93.3" transform="rotate(90 94 93.3)">C2012X5R1V226MT000E</text>
<text x="99" y="93.3" transform="rotate(90 99 93.3)">HV1E686M0605PZ</text>
<text x="27.3" y="96" transform="rotate(90 27.3 96)">22uF-10%-50V</text>
<text x="32.6" y="96" transform="rotate(90 32.6 96)">10uF-10%-50V</text>
<text x="227.6" y="105.4">100nF-10%-50V</text>
<text x="44.4" y="115.2">1nF-10%-50V</text>
<text x="258.7" y="144.6">1nF-10%-50V</text>
</g>
<g font-size="1.3">
<text x="30.8" y="1.3">5</text>
<text x="88.8" y="1.3">4</text>
<text x="146.9" y="1.3">3</text>
<text x="205" y="1.3">2</text>
<text x="263.1" y="1.3">1</text>
<text x=".5" y="28.4">D</text>
<text x="292.6" y="28.4">D</text>
<text x=".5" y="79.5">C</text>
<text x="292.6" y="79.5">C</text>
<text x=".5" y="130.6">B</text>
<text x="292.6" y="130.6">B</text>
<text x=".5" y="181.7">A</text>
<text x="292.6" y="181.7">A</text>
<text x="30.8" y="207.4">5</text>
<text x="88.8" y="207.4">4</text>
<text x="146.9" y="207.4">3</text>
<text x="205" y="207.4">2</text>
<text x="263.1" y="207.4">1</text>
</g>
<g font-size="1.2" fill="#f00">
<text x="55.1" y="83.7">L = 33uH</text>
<text x="55.1" y="84.9">Idc = 2.5A</text>
<text x="55.1" y="86.1">Isat = 3A</text>
<text x="55.1" y="87.4">DCR = 240mΩ</text>
<text x="71.1" y="105">Designed: 0.2V/60mA</text>
</g>
<g font-size="1.2">
<text x="241.6" y="202.6">Date:</text>
<text x="251.2" y="202.6">Friday, September 26, 2025</text>
<text x="277.2" y="202.6">Rev:</text>
<text x="283.2" y="202.6">&lt;Revision&gt;</text>
<text x="241.5" y="205.3">Designed by:</text>
<text x="251" y="205.3">&lt;Designer&gt;</text>
<text x="258.4" y="205.3">Reviewed by:</text>
<text x="267.6" y="205.3">&lt;Checker&gt;</text>
<text x="277" y="205.3">Sheet:</text>
<text x="283.8" y="205.1">3</text>
<text x="285.7" y="205.1">of</text>
<text x="288" y="205.1">8</text>
</g>
<g font-size=".9" fill="#cc8006">
<text x="221.2" y="23.3">0402</text>
<text x="225.6" y="23.3">0402</text>
<text x="78.1" y="29.5">0402</text>
<text x="83.4" y="29.5">0402</text>
<text x="44.3" y="30.4">0402</text>
<text x="44.3" y="62.4">0402</text>
<text x="78.1" y="61.5">0402</text>
<text x="83.4" y="61.5">0402</text>
<text x="221.2" y="69.5">0402</text>
<text x="225.6" y="69.5">0402</text>
<text x="25.6" y="95.3">0603</text>
<text x="30.9" y="95.3">0603</text>
<text x="83.4" y="92.6">0805</text>
<text x="87.8" y="92.6">0805</text>
<text x="92.3" y="92.6">0805</text>
<text x="239.9" y="104.2">0402</text>
<text x="41.6" y="114">0402</text>
<text x="257.6" y="142.4">0402</text>
</g>
</svg>
